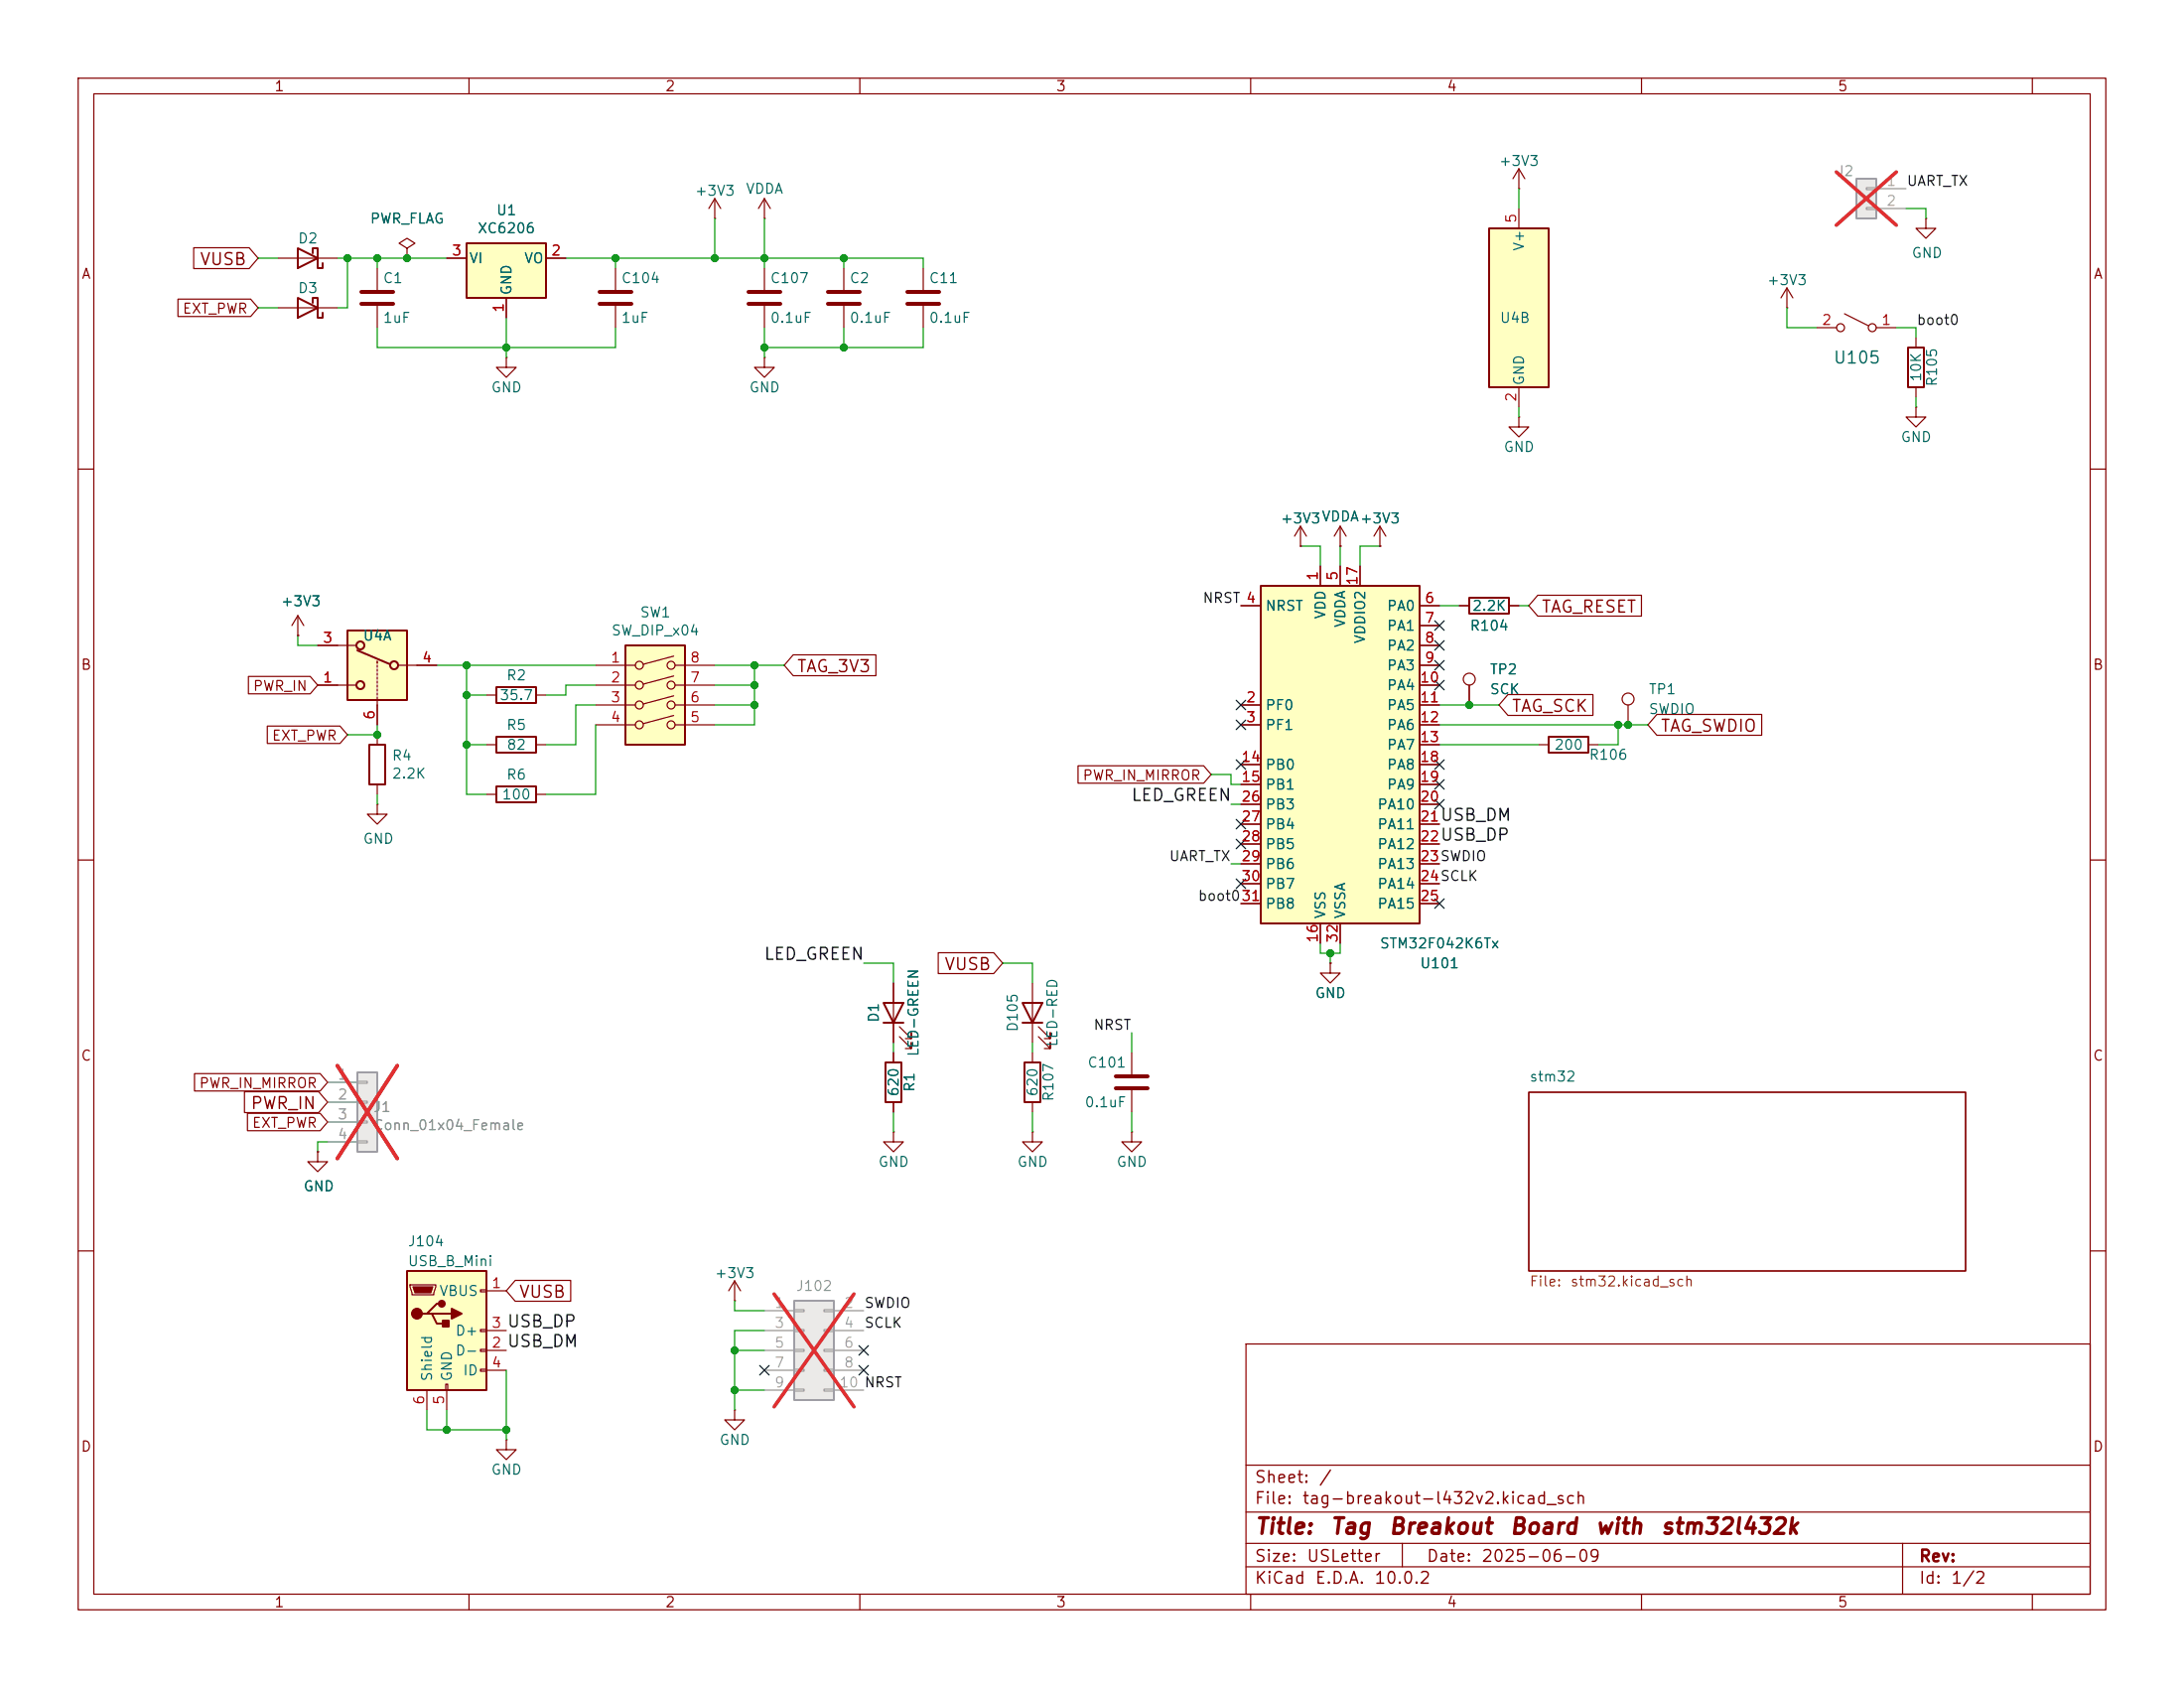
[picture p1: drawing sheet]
<svg xmlns="http://www.w3.org/2000/svg" width="279mm" height="216mm" viewBox="0 0 279 216" stroke-linecap="round" stroke-linejoin="round" font-family="sans-serif">
<g fill="none" stroke="#840000" stroke-width=".15">
<path d="M10 10h259.4v195.9h-259.4zM12 12h255.4v191.9h-255.4zM60 10v2M110 10v2M160 10v2M210 10v2M260 10v2M118.1 34.3v2.8M118.1 39.1v2.8M10 60h2M267.4 60h2M10 110h2"/>
<path d="M267.4 110h2M195.6 139.7h55.9v22.9h-55.9zM10 160h2M159.4 171.9h108v32h-108zM267.4 160h2M94 180.3v1.3h1.2l-1.2 1.3-1.3-1.3h1.3M94 180.3h.1M159.4 197.4h108M159.4 193.4h108M159.4 187.4h108M179.4 197.4v3M243.4 197.4v6.5"/>
<path d="M60 203.9v2M110 203.9v2M159.4 200.4h108M160 203.9v2M210 203.9v2M260 203.9v2"/>
</g>
<path d="M116.1 37.3h4M116.1 38.9h4" fill="none" stroke="#840000" stroke-width=".51"/>
<path d="M52.1 162.6h10.1v15.2h-10.1z" fill="#ffffc2"/>
<path d="M52.1 162.6h10.1v15.2h-10.1zM54.6 168h.6l.7 1.3h1.2M55.2 168h2.6M56.5 166.8h-.6l-1.3 1.2h-.6" fill="none" stroke="#840000" stroke-width=".25"/>
<g fill="none" stroke="#840000" stroke-width=".15">
<path d="M246.4 27.9v1.3h1.2l-1.2 1.3-1.3-1.3h1.3M246.4 27.9h.1M38.1 78.7l-.8 1.3M38.1 78.7l.8 1.3M38.1 78.7v2.6M38.1 81.3h.1M52.5 164.3h3.3v.3l-.3 1h-2.8zM54.6 177.8v2.5M57 177h.3v.8h-.3zM57.1 177.8v2.5M61.5 165h.7v.2h-.7zM61.5 170.1h.7v.2h-.7z"/>
<path d="M61.5 172.6h.7v.2h-.7zM61.5 175.1h.7v.3h-.7zM62.2 165.1h2.6M62.2 172.7h2.6M62.2 170.2h2.6M62.2 175.3h2.6"/>
</g>
<path d="M52.8 164.6h2.6l-.3 .8h-2z" fill="#840000" stroke="#840000" stroke-width=".15"/>
<g fill="#840000" stroke="#840000" stroke-width=".25">
<path d="M56.6 168.9h.8v.8h-.8z"/>
<path d="M57.8 167.4l1.3 .6-1.3 .7z"/>
<circle cx="53.3" cy="168" r=".63"/>
<circle cx="56.5" cy="166.8" r=".38"/>
</g>
<path d="M237.5 22.9h2.5v5h-2.5z" fill="#ebeae8"/>
<path d="M237.5 22.9h2.5v5h-2.5z" fill="none" stroke="#9c9b98" stroke-width=".25"/>
<path d="M238.8 24h1.2v.3h-1.2zM238.8 26.5h1.2v.3h-1.2zM240 24.1h3.8M240 26.7h3.8" fill="none" stroke="#9c9b98" stroke-width=".15"/>
<path d="M234.9 22l7.7 6.8M242.6 22l-7.7 6.8" fill="none" stroke="#e12e31" stroke-width=".46"/>
<path d="M114.3 144.8v1.3h1.3l-1.3 1.2-1.3-1.2h1.3M114.3 144.8h.1M94 166.4h.1M94 163.8l-.8 1.3M94 163.8l.7 1.3M94 163.8v2.6" fill="none" stroke="#840000" stroke-width=".15"/>
<path d="M45.7 137.2h2.6v10.1h-2.6z" fill="#ebeae8"/>
<path d="M45.7 137.2h2.6v10.1h-2.6z" fill="none" stroke="#9c9b98" stroke-width=".25"/>
<path d="M41.9 138.4h3.8M45.7 138.3h1.3v.3h-1.3zM41.9 141h3.8M41.9 143.5h3.8M41.9 146.1h3.8M45.7 140.8h1.3v.3h-1.3zM45.7 143.4h1.3v.2h-1.3zM45.7 145.9h1.3v.3h-1.3z" fill="none" stroke="#9c9b98" stroke-width=".15"/>
<path d="M43.2 136.3l7.6 11.9M50.8 136.3l-7.6 11.9" fill="none" stroke="#e12e31" stroke-width=".46"/>
<path d="M38.1 31.8l2.5 1.2-2.5 1.3zM38.1 38.1l2.5 1.3-2.5 1.2zM40 32.4v-.6h.6v2.5h.7v-.6M40 38.7v-.6h.6v2.5h.7v-.6M244.1 44.5h2v5h-2z" fill="none" stroke="#840000" stroke-width=".25"/>
<path d="M35.6 33h7.6M35.6 39.4h7.6M245.1 52.1v1.2h-1.3l1.3 1.3 1.3-1.3h-1.3M245.1 52.1h.1M245.1 43.2v1.3M245.1 49.5v1.3M40.6 147.3v1.3h1.3l-1.3 1.3-1.2-1.3h1.2M40.6 147.3h.1" fill="none" stroke="#840000" stroke-width=".15"/>
<path d="M190.5 29.2h7.6v20.3h-7.6z" fill="#ffffc2"/>
<path d="M190.5 29.2h7.6v20.3h-7.6zM188 76.5h5v2h-5zM63.5 87.9h5.1v2h-5.1z" fill="none" stroke="#840000" stroke-width=".25"/>
<g fill="none" stroke="#840000" stroke-width=".15">
<path d="M194.3 24.1h.1M194.3 21.6v2.5M194.3 26.7v2.5M194.3 21.6l-.8 1.3M194.3 21.6l.8 1.3M194.3 53.3v1.3h1.3l-1.3 1.3-1.3-1.3h1.3M194.3 53.3h.1M194.3 49.5v2.6M176.5 69.9h.1M176.5 67.3l-.7 1.3M176.5 67.3l.8 1.3M176.5 67.3v2.6"/>
<path d="M186.7 77.5h1.3M193 77.5h1.3M62.2 88.9h1.3M68.6 88.9h1.2M188 87.6v2.6"/>
<circle cx="188" cy="86.9" r=".76"/>
</g>
<path d="M80 82.6h7.6v12.7h-7.6z" fill="#ffffc2"/>
<g fill="none" stroke="#840000" stroke-width=".15">
<path d="M76.2 85.1h5.1M76.2 87.6h5.1M76.2 90.2h5.1M76.2 92.7h5.1M86.2 83.9l-3.9 1.1M86.2 86.5l-3.9 1M86.2 89l-3.9 1M86.2 91.5l-3.9 1.1M86.4 85.1h5M86.4 87.6h5M86.4 90.2h5M86.4 92.7h5"/>
<circle cx="81.8" cy="85.1" r=".51"/>
<circle cx="81.8" cy="87.6" r=".51"/>
<circle cx="81.8" cy="90.2" r=".51"/>
<circle cx="81.8" cy="92.7" r=".51"/>
<circle cx="85.9" cy="87.6" r=".51"/>
<circle cx="85.9" cy="92.7" r=".51"/>
<circle cx="85.9" cy="85.1" r=".51"/>
<circle cx="85.9" cy="90.2" r=".51"/>
</g>
<path d="M80 82.6h7.6v12.7h-7.6z" fill="none" stroke="#840000" stroke-width=".25"/>
<path d="M101.6 166.4h5.1v12.7h-5.1z" fill="#ebeae8"/>
<path d="M101.6 166.4h5.1v12.7h-5.1z" fill="none" stroke="#9c9b98" stroke-width=".25"/>
<g fill="none" stroke="#9c9b98" stroke-width=".15">
<path d="M97.8 167.6h3.8M97.8 170.2h3.8M97.8 172.7h3.8M97.8 175.3h3.8M97.8 177.8h3.8M101.6 167.5h1.3v.3h-1.3zM101.6 170.1h1.3v.2h-1.3zM101.6 172.6h1.3v.2h-1.3zM101.6 175.1h1.3v.3h-1.3zM101.6 177.7h1.3v.2h-1.3zM105.4 167.5h1.3v.3h-1.3zM105.4 170.1h1.3v.2h-1.3z"/>
<path d="M105.4 172.6h1.3v.2h-1.3zM105.4 175.1h1.3v.3h-1.3zM105.4 177.7h1.3v.2h-1.3zM106.7 167.6h3.8M106.7 170.2h3.8M106.7 172.7h3.8M106.7 175.3h3.8M106.7 177.8h3.8"/>
</g>
<path d="M99 165.5l10.2 14.4M109.2 165.5l-10.2 14.4" fill="none" stroke="#e12e31" stroke-width=".46"/>
<path d="M171.4 69.9h.1M171.4 67.3l-.7 1.3M171.4 67.3l.8 1.3M171.4 67.3v2.6M114.3 134.6v1.3M114.3 141v1.2" fill="none" stroke="#840000" stroke-width=".15"/>
<path d="M113.3 135.9h2v5.1h-2z" fill="none" stroke="#840000" stroke-width=".25"/>
<path d="M44.4 80.6h7.7v8.9h-7.7z" fill="#ffffc2"/>
<g fill="none" stroke="#840000" stroke-width=".15">
<path d="M166.4 69.9h.1M166.4 67.3l-.8 1.3M166.4 67.3l.7 1.3M166.4 67.3v2.6M40.6 82.6h4.9M40.6 87.6h4.9M48.3 84.6v.2M48.3 85.1v.2M48.3 85.6v.3M48.3 86.1v.3M48.3 86.6v.3M48.3 87.1v.3"/>
<path d="M48.3 87.6v.3M48.3 88.1v.3M48.3 88.6v.3M48.3 89.2v.2M48.3 89.7v3M48.3 94v1.3M51.1 85.1h4.8M48.3 102.9v1.2h1.2l-1.2 1.3-1.3-1.3h1.3M48.3 102.9h.1M48.3 100.3v1.3M114.3 125.7v7.7M115.1 132.6l1.5 1.5v-.7v.7h-.8"/>
<path d="M115.1 131.3l1.5 1.5v-.7v.7h-.8M132.1 134.6v1.3M132.1 144.8v1.3h1.2l-1.2 1.2-1.3-1.2h1.3M132.1 144.8h.1M132.1 141v1.2M64.8 184.2v1.2h-1.3l1.3 1.3 1.2-1.3h-1.2M64.8 184.2h.1"/>
</g>
<g fill="none" stroke="#840000" stroke-width=".25">
<path d="M44.4 80.6h7.7v8.9h-7.7zM45.7 83.2l4.2 1.8M47.2 95.3h2.1v5h-2.1zM113 128.3h2.6l-1.3 2.5zM113 130.8h2.6M131.1 135.9h2v5.1h-2z"/>
<circle cx="46.1" cy="87.6" r=".51"/>
<circle cx="46.1" cy="82.6" r=".51"/>
<circle cx="50.4" cy="85.1" r=".51"/>
</g>
<path d="M161.3 74.9h20.3v43.2h-20.3z" fill="#ffffc2"/>
<path d="M161.3 74.9h20.3v43.2h-20.3zM63.5 94.2h5.1v2.1h-5.1zM63.5 100.6h5.1v2h-5.1zM130.8 128.3h2.5l-1.2 2.5zM130.8 130.8h2.5" fill="none" stroke="#840000" stroke-width=".25"/>
<g fill="none" stroke="#840000" stroke-width=".15">
<path d="M52.1 31.8l1-.7-1-.6-1 .6 1 .7v1.2M52.1 33h.1M228.6 39.4h.1M228.6 36.8l.8 1.3M228.6 36.8l-.8 1.3M228.6 36.8v2.6M232.4 41.9h2.5M236 40.1l3 1.6M240 41.9h2.6M158.7 77.5h2.6M168.9 72.4v2.5M171.4 72.4v2.5"/>
<path d="M174 72.4v2.5M181.6 77.5h2.5M62.2 95.3h1.3M68.6 95.3h1.2M158.7 90.2h2.6M158.7 92.7h2.6M158.7 97.8h2.6M181.6 90.2h2.5M181.6 92.7h2.5M181.6 80h2.5M181.6 82.6h2.5M181.6 85.1h2.5"/>
<path d="M181.6 87.6h2.5M181.6 95.3h2.5M181.6 97.8h2.5M62.2 101.6h1.3M68.6 101.6h1.2M158.7 100.3h2.6M158.7 102.9h2.6M158.7 105.4h2.6M158.7 108h2.6M158.7 110.5h2.6M158.7 113h2.6M158.7 115.6h2.6"/>
<path d="M168.9 118.1v2.6M171.4 118.1v2.6M181.6 100.3h2.5M181.6 102.9h2.5M181.6 105.4h2.5M181.6 108h2.5M181.6 110.5h2.5M181.6 113h2.5M181.6 115.6h2.5M132.1 125.7v7.7M132.8 132.6l1.6 1.5v-.7v.7h-.8M132.8 131.3l1.6 1.5v-.7v.7h-.8"/>
<path d="M144.8 134.6v2.8M144.8 139.4v2.8M170.2 123.2v1.3h1.2l-1.2 1.2-1.3-1.2h1.3M170.2 123.2h.1M144.8 144.8v1.3h1.2l-1.2 1.2-1.3-1.2h1.3M144.8 144.8h.1"/>
<circle cx="235.5" cy="41.9" r=".51"/>
<circle cx="239.5" cy="41.9" r=".51"/>
</g>
<path d="M142.7 137.7h4.1M142.7 139.2h4.1" fill="none" stroke="#840000" stroke-width=".51"/>
<path d="M59.7 31.1h10.1v7h-10.1z" fill="#ffffc2"/>
<path d="M59.7 31.1h10.1v7h-10.1zM198.1 94.2h5.1v2.1h-5.1z" fill="none" stroke="#840000" stroke-width=".25"/>
<g fill="none" stroke="#840000" stroke-width=".15">
<path d="M22.8 38.3h9.3l.9 1.1-.9 1.1h-9.3zM24.8 31.7h7.1l1.1 1.3-1.1 1.4h-7.1zM48.3 34.3v2.8M48.3 39.1v2.8M52.1 33h.1M57.1 33h2.6M64.8 38.1v2.5M69.8 33h2.6M78.7 34.3v2.8M78.7 39.1v2.8M91.4 27.9h.1M91.4 25.4l-.7 1.3"/>
<path d="M91.4 25.4l.8 1.3M91.4 25.4v2.5M97.8 27.9h.1M97.8 25.4v2.5M97.8 34.3v2.8M97.8 39.1v2.8M97.8 25.4l-.8 1.3M97.8 25.4l.8 1.3M107.9 34.3v2.8M107.9 39.1v2.8M64.8 45.7v1.3h1.2l-1.2 1.3-1.3-1.3h1.3M64.8 45.7h.1"/>
<path d="M97.8 45.7v1.3h1.3l-1.3 1.3-1.3-1.3h1.3M97.8 45.7h.1M158.7 77.5h2.6M166.4 69.9h.1M168.9 72.4v2.5M171.4 69.9h.1M171.4 72.4v2.5M174 72.4v2.5M176.5 69.9h.1M181.6 77.5h2.5M186.7 77.5h1.3M193 77.5h1.3"/>
<path d="M196.7 76.1h13.3v2.7h-13.3l-1.1-1.3zM31.8 86.5h7.9l.9 1.1-.9 1.1h-7.9zM34.2 92.9h9.3l.9 1.1-.9 1.1h-9.3zM38.1 81.3h.1M40.6 87.6h2.6M40.6 82.6h2.6M48.3 90.2v2.5M53.3 85.1h2.6M101.5 83.8h10.6v2.6h-10.6l-1.2-1.3zM137.9 97.9h16.1l.9 1.2-.9 1.1h-16.1zM158.7 90.2h2.6M158.7 92.7h2.6"/>
<path d="M158.7 97.8h2.6M181.6 95.3h2.5M181.6 87.6h2.5M181.6 82.6h2.5M181.6 85.1h2.5M181.6 90.2h2.5M181.6 92.7h2.5M181.6 80h2.5M181.6 97.8h2.5M188 87.6v2.6M192.9 88.8h10.9v2.7h-10.9l-1.1-1.3zM196.8 95.3h1.3"/>
<path d="M203.2 95.3h1.3M208.3 90.2v2.5M212 91.4h13.4v2.6h-13.4l-1.2-1.3zM158.7 100.3h2.6M158.7 102.9h2.6M158.7 105.4h2.6M158.7 108h2.6M158.7 110.5h2.6M158.7 113h2.6M158.7 115.6h2.6M168.9 118.1v2.6M171.4 118.1v2.6"/>
<path d="M181.6 100.3h2.5M181.6 102.9h2.5M181.6 105.4h2.5M181.6 108h2.5M181.6 110.5h2.5M181.6 113h2.5M181.6 115.6h2.5M24.9 137.3h16.1l.9 1.1-.9 1.1h-16.1zM31.3 139.6h9.5l1.1 1.4-1.1 1.3h-9.5zM114.3 125.7v2.6M114.3 130.8v2.6M114.3 134.6v1.3"/>
<path d="M120 121.9h7.1l1.2 1.3-1.2 1.3h-7.1zM170.2 123.2h.1M31.7 142.4h9.3l.9 1.1-.9 1.1h-9.3zM40.6 147.3h.1M114.3 141v1.2M65.9 163.8h7.1v2.6h-7.1l-1.1-1.3z"/>
<circle cx="208.3" cy="89.4" r=".76"/>
</g>
<path d="M46.2 37.3h4.1M46.2 38.9h4.1M76.7 37.3h4.1M76.7 38.9h4.1M95.8 37.3h4M95.8 38.9h4M105.9 37.3h4.1M105.9 38.9h4.1" fill="none" stroke="#840000" stroke-width=".51"/>
<g fill="none" stroke="#009600" stroke-width=".15">
<path d="M33 39.4h2.6M33 33h2.6M43.2 33h13.9M44.4 33v6.4h-1.2M48.3 33v1.3M72.4 33h45.7v1.3M78.7 33v1.3M91.4 27.9v5.1M97.8 27.9v6.4M107.9 33v1.3M194.3 24.1v2.6M228.6 39.4v2.5h3.8"/>
<path d="M243.8 26.7h2.6v1.2M48.3 41.9v2.6h30.4v-2.6M64.8 40.6v5.1M97.8 41.9v3.8M107.9 41.9v2.6M118.1 41.9v2.6h-20.3M194.3 52.1v1.2M242.6 41.9h2.5v1.3M245.1 50.8v1.3M166.4 69.9h2.5v2.5M171.4 69.9v2.5M176.5 69.9h-2.5v2.5"/>
<path d="M184.1 77.5h2.6M194.3 77.5h1.3M38.1 81.3v1.3h2.5M48.3 92.7v1.3h-3.9M55.9 85.1h20.3M59.7 88.9h2.5M59.7 95.3h2.5M59.7 85.1v16.5h2.5M76.2 90.2h-2.5v5.1h-3.9M76.2 87.6h-3.8v1.3h-2.6M76.2 92.7v8.9h-6.4M91.4 90.2h5.1"/>
<path d="M91.4 85.1h8.9M91.4 87.6h5.1M96.5 85.1v7.6h-5.1M154.9 99.1h2.6v1.2h1.2M184.1 90.2h7.7M184.1 92.7h26.7M184.1 95.3h12.7M207 92.7v2.6h-2.5M48.3 101.6v1.3M157.5 110.5h1.2M157.5 102.9h1.2M110.5 123.2h3.8v2.5"/>
<path d="M114.3 133.4v1.2M128.3 123.2h3.8v2.5M132.1 133.4v1.2M144.8 132.1v2.5M168.9 120.7v1.2h2.5v-1.2M170.2 121.9v1.3M41.9 146.1h-1.3v1.2M114.3 142.2v2.6M132.1 142.2v2.6M144.8 142.2v2.6M64.8 175.3v8.9M94 177.8h3.8"/>
<path d="M94 166.4v1.2h3.8M94 172.7h3.8M97.8 170.2h-3.8v10.1M54.6 180.3v2.6h10.2M57.1 180.3v2.6"/>
</g>
<g fill="none" stroke="#000084" stroke-width=".15">
<path d="M183.5 79.4l1.3 1.2M184.8 79.4l-1.3 1.2M158.1 89.6l1.3 1.2M158.1 92.1l1.3 1.2M158.1 97.2l1.3 1.2M159.4 89.6l-1.3 1.2M159.4 92.1l-1.3 1.2M159.4 97.2l-1.3 1.2M183.5 81.9l1.3 1.3M183.5 84.5l1.3 1.2M183.5 99.7l1.3 1.2M183.5 97.2l1.3 1.2"/>
<path d="M183.5 87l1.3 1.2M184.8 81.9l-1.3 1.3M184.8 84.5l-1.3 1.2M184.8 99.7l-1.3 1.2M184.8 87l-1.3 1.2M184.8 97.2l-1.3 1.2M158.1 104.8l1.3 1.2M158.1 107.3l1.3 1.3M158.1 112.4l1.3 1.2M159.4 107.3l-1.3 1.3M159.4 104.8l-1.3 1.2M159.4 112.4l-1.3 1.2"/>
<path d="M183.5 102.3l1.3 1.2M183.5 115l1.3 1.2M184.8 102.3l-1.3 1.2M184.8 115l-1.3 1.2M97.2 174.7l1.2 1.2M98.4 174.7l-1.2 1.2M109.9 174.7l1.2 1.2M109.9 172.1l1.2 1.2M111.1 174.7l-1.2 1.2M111.1 172.1l-1.2 1.2"/>
</g>
<path d="M41.9 138.4h3.8M41.9 141h3.8M41.9 143.5h3.8M41.9 146.1h3.8" fill="none" stroke="#9c9b98" stroke-width=".15"/>
<path d="M43.2 136.3l7.6 11.9M50.8 136.3l-7.6 11.9" fill="none" stroke="#e12e31" stroke-width=".46"/>
<g fill="#009600" stroke="#009600" stroke-width=".13">
<circle cx="96.5" cy="85.1" r=".46"/>
<circle cx="59.7" cy="88.9" r=".46"/>
<circle cx="59.7" cy="85.1" r=".46"/>
<circle cx="48.3" cy="94" r=".46"/>
<circle cx="170.2" cy="121.9" r=".46"/>
<circle cx="96.5" cy="87.6" r=".46"/>
<circle cx="94" cy="172.7" r=".46"/>
<circle cx="94" cy="177.8" r=".46"/>
<circle cx="57.1" cy="182.9" r=".46"/>
<circle cx="64.8" cy="182.9" r=".46"/>
<circle cx="188" cy="90.2" r=".46"/>
<circle cx="208.3" cy="92.7" r=".46"/>
<circle cx="207" cy="92.7" r=".46"/>
<circle cx="91.4" cy="33" r=".46"/>
<circle cx="97.8" cy="33" r=".46"/>
<circle cx="64.8" cy="44.5" r=".46"/>
<circle cx="107.9" cy="44.5" r=".46"/>
<circle cx="78.7" cy="33" r=".46"/>
<circle cx="48.3" cy="33" r=".46"/>
<circle cx="44.4" cy="33" r=".46"/>
<circle cx="97.8" cy="44.5" r=".46"/>
<circle cx="107.9" cy="33" r=".46"/>
<circle cx="52.1" cy="33" r=".46"/>
<circle cx="96.5" cy="90.2" r=".46"/>
<circle cx="59.7" cy="95.3" r=".46"/>
</g>
<g font-size="2" fill="#840000">
<text x="160.4" y="196.7">Title:</text>
<text x="170.1" y="196.7">Tag</text>
<text x="177.5" y="196.7">Breakout</text>
<text x="193" y="196.7">Board</text>
<text x="204" y="196.7">with</text>
<text x="212.3" y="196.7">stm32l432k</text>
</g>
<g font-size="1.5" fill="#840000">
<text x="25.5" y="34.3">VUSB</text>
<text x="197.1" y="78.7">TAG_RESET</text>
<text x="101.9" y="86.4">TAG_3V3</text>
<text x="193.3" y="91.4">TAG_SCK</text>
<text x="212.3" y="94">TAG_SWDIO</text>
<text x="120.7" y="124.5">VUSB</text>
<text x="32" y="142.2">PWR_IN</text>
<text x="66.3" y="166.4">VUSB</text>
<text x="160.4" y="190">Sheet:</text>
<text x="168.6" y="190">/</text>
<text x="160.4" y="192.7">File:</text>
<text x="166.5" y="192.7">tag-breakout-l432v2.kicad_sch</text>
<text x="160.4" y="202.9">KiCad</text>
<text x="160.4" y="200.1">Size:</text>
<text x="167.1" y="200.1">USLetter</text>
<text x="168.1" y="202.9">E.D.A.</text>
<text x="175.7" y="202.9">10.0.2</text>
<text x="182.4" y="200.1">Date:</text>
<text x="189.4" y="200.1">2025-06-09</text>
<text x="245.4" y="200.1">Rev:</text>
<text x="245.4" y="202.9">Id:</text>
<text x="249.5" y="202.9">1/2</text>
</g>
<text font-size="1.5" fill="#006464" x="234.4" y="46.9">U105</text>
<g font-size="1.5" fill="#0f0f0f">
<text x="144.6" y="102.8">LED_GREEN</text>
<text x="184.1" y="107.9">USB_DP</text>
<text x="184.1" y="105.4">USB_DM</text>
<text x="97.6" y="123.2">LED_GREEN</text>
<text x="64.8" y="172.7">USB_DM</text>
<text x="64.8" y="170.1">USB_DP</text>
</g>
<g font-size="1.3" fill="#840000">
<text x="35" y="12">1</text>
<text x="85" y="12">2</text>
<text x="135" y="12">3</text>
<text x="185" y="12">4</text>
<text x="235" y="12">5</text>
<text x="10.3" y="36">A</text>
<text x="267.7" y="36">A</text>
<text x="23.3" y="40.4">EXT_PWR</text>
<text x="10.3" y="86">B</text>
<text x="32.3" y="88.7">PWR_IN</text>
<text x="267.7" y="86">B</text>
<text x="34.7" y="95">EXT_PWR</text>
<text x="138.4" y="100.1">PWR_IN_MIRROR</text>
<text x="10.3" y="136">C</text>
<text x="267.7" y="136">C</text>
<text x="25.4" y="139.5">PWR_IN_MIRROR</text>
<text x="32.2" y="144.6">EXT_PWR</text>
<text x="10.3" y="186">D</text>
<text x="267.7" y="186">D</text>
<text x="35" y="205.9">1</text>
<text x="85" y="205.9">2</text>
<text x="135" y="205.9">3</text>
<text x="185" y="205.9">4</text>
<text x="235" y="205.9">5</text>
</g>
<g font-size="1.3" fill="#006464">
<text x="191.7" y="21.5">+3V3</text>
<text x="47.3" y="28.9">PWR_FLAG</text>
<text x="63.4" y="27.8">U1</text>
<text x="88.8" y="25.4">+3V3</text>
<text x="95.3" y="25.1">VDDA</text>
<text x="38" y="31.5">D2</text>
<text x="59.9" y="34">VI</text>
<text x="61" y="30.2">XC6206</text>
<text x="67" y="34">VO</text>
<text x="195.3" y="32.2" transform="rotate(-90 195.3 32.2)">V+</text>
<text x="244.5" y="33.3">GND</text>
<text x="38" y="37.8">D3</text>
<text x="48.9" y="36.5">C1</text>
<text x="48.9" y="41.6">1uF</text>
<text x="65.7" y="37.8" transform="rotate(-90 65.7 37.8)">GND</text>
<text x="79.4" y="36.5">C104</text>
<text x="79.4" y="41.6">1uF</text>
<text x="98.4" y="36.5">C107</text>
<text x="98.4" y="41.6">0.1uF</text>
<text x="108.6" y="36.5">C2</text>
<text x="108.6" y="41.6">0.1uF</text>
<text x="118.8" y="36.5">C11</text>
<text x="118.8" y="41.6">0.1uF</text>
<text x="191.8" y="41.6">U4B</text>
<text x="226" y="36.8">+3V3</text>
<text x="62.7" y="50.5">GND</text>
<text x="95.8" y="50.5">GND</text>
<text x="195.3" y="49.4" transform="rotate(-90 195.3 49.4)">GND</text>
<text x="246.1" y="48.9" transform="rotate(-90 246.1 48.9)">10K</text>
<text x="248.1" y="49.5" transform="rotate(-90 248.1 49.5)">R105</text>
<text x="192.3" y="58.1">GND</text>
<text x="243.1" y="56.9">GND</text>
<text x="163.7" y="67.3">+3V3VDDA+3V3</text>
<text x="35.8" y="77.9">+3V3</text>
<text x="46.3" y="82.3">U4A</text>
<text x="78.1" y="81.6">SW_DIP_x04</text>
<text x="81.8" y="79.3">SW1</text>
<text x="161.8" y="78.4">NRST</text>
<text x="169.9" y="79.3" transform="rotate(-90 169.9 79.3)">VDD</text>
<text x="172.4" y="80.4" transform="rotate(-90 172.4 80.4)">VDDA</text>
<text x="175" y="82.4" transform="rotate(-90 175 82.4)">VDDIO2</text>
<text x="177.3" y="78.4">PA0</text>
<text x="177.3" y="81">PA1</text>
<text x="177.3" y="83.5">PA2</text>
<text x="187.9" y="81">R104</text>
<text x="188.3" y="78.4">2.2K</text>
<text x="63.8" y="89.9">35.7</text>
<text x="64.7" y="87.3">R2</text>
<text x="177.3" y="86.1">PA3</text>
<text x="177.3" y="88.6">PA4</text>
<text x="190.5" y="86.6">TP2</text>
<text x="190.5" y="89.1">SCK</text>
<text x="210.8" y="89.1">TP1</text>
<text x="64.7" y="93.7">R5</text>
<text x="161.8" y="91.1">PF0</text>
<text x="161.8" y="93.7">PF1</text>
<text x="177.3" y="91.1">PA5</text>
<text x="177.3" y="93.7">PA6</text>
<text x="210.8" y="91.6">SWDIO</text>
<text x="50" y="97.6">R4</text>
<text x="50" y="99.9">2.2K</text>
<text x="64.7" y="100">R6</text>
<text x="64.7" y="96.2">82</text>
<text x="161.8" y="98.8">PB0</text>
<text x="161.8" y="101.3">PB1</text>
<text x="177.3" y="96.2">PA7</text>
<text x="177.3" y="98.8">PA8</text>
<text x="177.3" y="101.3">PA9</text>
<text x="198.7" y="96.2">200</text>
<text x="203.2" y="97.5">R106</text>
<text x="64.1" y="102.6">100</text>
<text x="161.8" y="103.8">PB3</text>
<text x="161.8" y="106.4">PB4</text>
<text x="176.1" y="103.8">PA10</text>
<text x="176.1" y="106.4">PA11</text>
<text x="46.4" y="108.2">GND</text>
<text x="161.8" y="108.9">PB5</text>
<text x="161.8" y="111.5">PB6</text>
<text x="176.1" y="108.9">PA12</text>
<text x="176.1" y="111.5">PA13</text>
<text x="161.8" y="114">PB7</text>
<text x="161.8" y="116.5">PB8</text>
<text x="169.9" y="117.6" transform="rotate(-90 169.9 117.6)">VSS</text>
<text x="172.4" y="117.6" transform="rotate(-90 172.4 117.6)">VSSA</text>
<text x="176.1" y="114">PA14</text>
<text x="176.1" y="116.5">PA15</text>
<text x="176.4" y="121.6">STM32F042K6Tx</text>
<text x="181.6" y="124.2">U101</text>
<text x="112.7" y="130.9" transform="rotate(-90 112.7 130.9)">D1</text>
<text x="168.1" y="128">GND</text>
<text x="117.8" y="135.2" transform="rotate(-90 117.8 135.2)">LED-GREEN</text>
<text x="130.5" y="132.1" transform="rotate(-90 130.5 132.1)">D105</text>
<text x="135.6" y="134" transform="rotate(-90 135.6 134)">LED-RED</text>
<text x="139" y="136.9">C101</text>
<text x="115.3" y="140.3" transform="rotate(-90 115.3 140.3)">620</text>
<text x="117.3" y="139.8" transform="rotate(-90 117.3 139.8)">R1</text>
<text x="133.1" y="140.3" transform="rotate(-90 133.1 140.3)">620</text>
<text x="135.1" y="141" transform="rotate(-90 135.1 141)">R107</text>
<text x="138.7" y="141.9">0.1uF</text>
<text x="195.6" y="138.7">stm32</text>
<text x="112.3" y="149.6">GND</text>
<text x="130" y="149.6">GND</text>
<text x="142.7" y="149.6">GND</text>
<text x="38.7" y="152.7">GND</text>
<text x="52.1" y="159.7">J104</text>
<text x="52.1" y="162.3">USB_B_Mini</text>
<text x="56.1" y="166.1">VBUS</text>
<text x="91.3" y="163.8">+3V3</text>
<text x="58.2" y="173.7">D-</text>
<text x="58.2" y="171.2">D+</text>
<text x="55.6" y="176.8" transform="rotate(-90 55.6 176.8)">Shield</text>
<text x="58.1" y="176.8" transform="rotate(-90 58.1 176.8)">GND</text>
<text x="59.1" y="176.2">ID</text>
<text x="91.9" y="185.1">GND</text>
<text x="62.7" y="188.9">GND</text>
</g>
<g font-size="1.3" fill="#939391">
<text x="234.8" y="22.8">J2</text>
<text x="47.7" y="142.6">J1</text>
<text x="47.7" y="144.9">Conn_01x04_Female</text>
<text x="101.7" y="165.4">J102</text>
</g>
<g font-size="1.3" fill="#a90000">
<text x="194.3" y="28.6" transform="rotate(-90 194.3 28.6)">5</text>
<text x="57.7" y="33">3</text>
<text x="70.4" y="33">2</text>
<text x="64.7" y="40.1" transform="rotate(-90 64.7 40.1)">1</text>
<text x="233" y="41.9">2</text>
<text x="240.6" y="41.9">1</text>
<text x="194.3" y="51.5" transform="rotate(-90 194.3 51.5)">2</text>
<text x="159.3" y="77.4">4</text>
<text x="168.9" y="74.4" transform="rotate(-90 168.9 74.4)">1</text>
<text x="171.4" y="74.4" transform="rotate(-90 171.4 74.4)">5</text>
<text x="174" y="75" transform="rotate(-90 174 75)">17</text>
<text x="182.2" y="77.4">6</text>
<text x="41.2" y="82.5">3</text>
<text x="182.2" y="80">7</text>
<text x="182.2" y="82.5">8</text>
<text x="41.2" y="87.6">1</text>
<text x="53.9" y="85.1">4</text>
<text x="78" y="85.1">1</text>
<text x="78" y="87.6">2</text>
<text x="88.2" y="87.6">7</text>
<text x="88.2" y="85.1">8</text>
<text x="181.6" y="87.6">10</text>
<text x="182.2" y="85.1">9</text>
<text x="48.2" y="92.1" transform="rotate(-90 48.2 92.1)">6</text>
<text x="78" y="90.1">3</text>
<text x="78" y="92.7">4</text>
<text x="88.2" y="92.7">5</text>
<text x="88.2" y="90.1">6</text>
<text x="159.3" y="90.1">2</text>
<text x="159.3" y="92.7">3</text>
<text x="181.6" y="90.1">11</text>
<text x="181.6" y="92.7">12</text>
<text x="181.6" y="95.2">13</text>
<text x="158.7" y="97.8">14</text>
<text x="158.7" y="100.3">15</text>
<text x="181.6" y="97.8">18</text>
<text x="181.6" y="100.3">19</text>
<text x="158.7" y="102.8">26</text>
<text x="158.7" y="105.4">27</text>
<text x="158.7" y="107.9">28</text>
<text x="181.6" y="102.8">20</text>
<text x="181.6" y="105.4">21</text>
<text x="181.6" y="107.9">22</text>
<text x="158.7" y="110.5">29</text>
<text x="158.7" y="113">30</text>
<text x="181.6" y="110.5">23SWDIO</text>
<text x="181.6" y="113">24SCLK</text>
<text x="181.6" y="110.5">23</text>
<text x="181.6" y="113">24</text>
<text x="158.7" y="115.5">31</text>
<text x="181.6" y="115.5">25</text>
<text x="168.9" y="120.7" transform="rotate(-90 168.9 120.7)">16</text>
<text x="171.4" y="120.7" transform="rotate(-90 171.4 120.7)">32</text>
<text x="62.8" y="165.1">1</text>
<text x="62.8" y="172.7">2</text>
<text x="62.8" y="170.2">3</text>
<text x="54.6" y="179.8" transform="rotate(-90 54.6 179.8)">6</text>
<text x="57.1" y="179.8" transform="rotate(-90 57.1 179.8)">5</text>
<text x="62.8" y="175.2">4</text>
</g>
<g font-size="1.3" fill="#a5a4a2">
<text x="241.2" y="24.1">1</text>
<text x="241.2" y="26.6">2</text>
<text x="43.1" y="138.4">1</text>
<text x="43.1" y="140.9">2</text>
<text x="43.1" y="143.5">3</text>
<text x="43.1" y="146">4</text>
<text x="99" y="167.6">1</text>
<text x="107.9" y="167.6">2</text>
<text x="99" y="170.2">3</text>
<text x="99" y="172.7">5</text>
<text x="107.9" y="170.2">4</text>
<text x="107.9" y="172.7">6</text>
<text x="99" y="175.2">7</text>
<text x="99" y="177.8">9</text>
<text x="107.3" y="177.8">10 NRST</text>
<text x="107.9" y="175.2">8</text>
</g>
<g font-size="1.3" fill="#0f0f0f">
<text x="243.8" y="24.1">UART_TX</text>
<text x="245.1" y="41.9">boot0</text>
<text x="153.8" y="77.4">NRST 4</text>
<text x="149.5" y="110.5">UART_TX</text>
<text x="153.2" y="115.5">boot031</text>
<text x="139.8" y="132">NRST</text>
<text x="110.5" y="167.6">SWDIO</text>
<text x="110.5" y="170.1">SCLK</text>
</g>
<g font-size="1.3" fill="#725600">
<text x="195.6" y="164.9">File:</text>
<text x="200.8" y="164.9">stm32.kicad_sch</text>
</g>
</svg>
